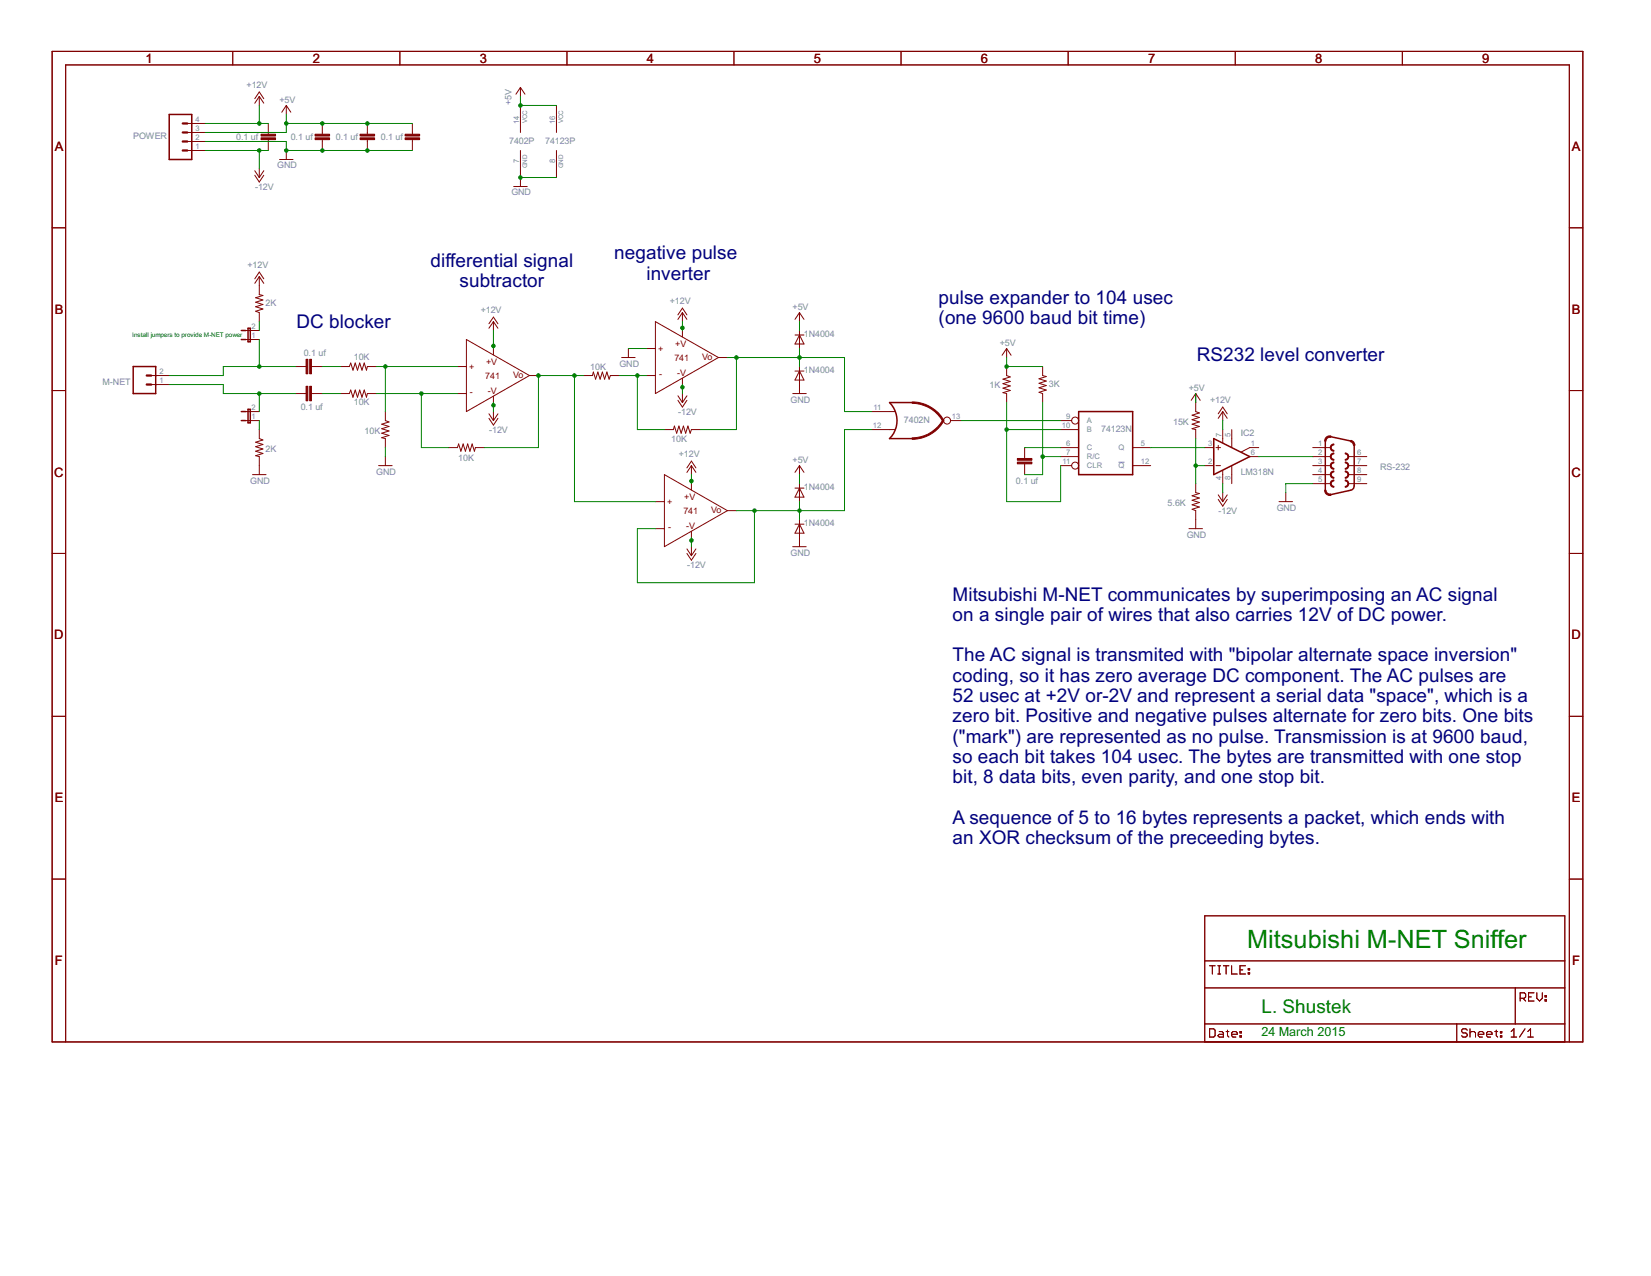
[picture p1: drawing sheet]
<svg xmlns="http://www.w3.org/2000/svg" width="279mm" height="216mm" viewBox="0 0 279 216" stroke-linecap="round" stroke-linejoin="round" font-family="sans-serif">
<path d="M189.3 78.2h1" fill="none" stroke="#808080" stroke-width=".17"/>
<path d="M8.8 8.7h259.1v167.6h-259.1z" fill="none" stroke="#800000" stroke-width=".19"/>
<g fill="none" stroke="#800000" stroke-width=".17">
<path d="M39.4 8.7v2.3M43.1 16.7l.8-1.1 .7 1.1M43.9 16.3v1.5M43.9 16.3l.7 1.2M43.9 16.3l-.8 1.2M48.5 17.8v1.6M48.5 17.8l.7 1.2M48.5 17.8l-.8 1.2M67.7 8.7v2.3M88.1 14.8v1.5M88.1 17.8v4.6M88.1 14.8l.7 1.1"/>
<path d="M88.1 14.8l-.8 1.1M94.2 17.8v4.6M95.9 8.7v2.3M124.2 8.7v2.3M152.5 8.7v2.3M180.8 8.7v2.3M209 8.7v2.3M237.3 8.7v2.3M8.8 38.5h2.3M31.7 25.5h3M31.7 23.9h3M31.7 22.4h3"/>
<path d="M31.7 20.9h3M43.1 28.9l.8 1.1M43.1 29.7l.8 1.1 .7-1.1M43.9 28.5v1.5M44.6 28.9l-.7 1.1M45.4 20.9v1.8M45.4 23.6v1.9M47.3 27h2.3M48.5 25.5v1.5M54.5 20.9v1.8M54.5 23.6v1.9M62.2 20.9v1.8"/>
<path d="M62.2 23.6v1.9M69.8 20.9v1.8M69.8 23.6v1.9M86.9 31.6h2.3M88.1 25.5v6.1M94.2 25.5v4.5M265.6 38.5h2.3M41.6 57.4h2.3M41.6 55.9h2.3M43.1 47.2l.8-1.2 .7 1.2M43.9 46.8v3l.6 .2-1.2 .4 1.2 .4-1.2 .3 1.2 .4-1.2 .4 1.2 .4-1.2 .4 .6 .2v1.5M43.9 46.8l.7 1.1"/>
<path d="M43.9 46.8l-.8 1.1M78.9 57.4l10.7 6.1-10.7 6.1zM82.7 54.8l.8-1.1 .8 1.1M83.5 54.4v1.5M83.5 58.5v1.5M83.5 54.4l.8 1.1M83.5 54.4l-.8 1.1M106.3 59v1.5M109.4 59h1.5M110.9 54.4l10.7 6.1-10.7 6.1zM114.7 53.3l.8-1.2 .7 1.2M115.5 52.9v1.5"/>
<path d="M115.5 55.5v1.5M115.5 52.9l.7 1.1M115.5 52.9l-.8 1.1M134.5 56.7h1.6M135.3 56.7l.8 1.5h-1.6zM135.3 52.9v1.5M135.3 55.9v3.1M135.3 52.9l.8 1.1M135.3 52.9l-.8 1.1M170.3 59v1.5M170.3 59l.8 1.1M170.3 59l-.7 1.1"/>
<path d="M8.8 66.1h2.3M25.6 63.5h3M25.6 65.1h3M41.6 71.2h2.3M41.6 69.6h2.3M43.9 72.7v1.5l.6 .2-1.2 .4 1.2 .4-1.2 .4 1.2 .4-1.2 .3 1.2 .4-1.2 .4 .6 .2v3M50 62h1.8M50 66.6h1.8M52.7 62h1.8M52.7 66.6h1.8M57.6 62h1.5l.3-.6 .3 1.2 .4-1.2 .4 1.2 .4-1.2 .4 1.2 .3-1.2 .4 1.2 .2-.6h1.5M57.6 66.6h1.5l.3-.6 .3 1.2 .4-1.2 .4 1.2 .4-1.2 .4 1.2 .3-1.2 .4 1.2 .2-.6h1.5"/>
<path d="M64.1 78.8h2.3M65.2 69.6v1.6l.6 .2-1.2 .4 1.2 .4-1.2 .3 1.2 .4-1.2 .4 1.2 .4-1.2 .4 .6 .1v1.5M65.2 77.3v1.5M75.9 75.7h1.5l.2-.6 .4 1.2 .4-1.2 .4 1.2 .3-1.2 .4 1.2 .4-1.2 .4 1.2 .2-.6h1.5M77.4 62h1.5M77.4 66.6h1.5M82.7 70l.8 1.2M82.7 70.8l.8 1.1 .8-1.1M83.5 67.1v1.5M83.5 69.6v1.6M84.3 70l-.8 1.2M89.6 63.5h1.5"/>
<path d="M98.7 63.5h1.6l.1-.6 .4 1.3 .4-1.3 .4 1.3 .3-1.3 .4 1.3 .4-1.3 .4 1.3 .2-.7h1.5M105.2 60.5h2.3M109.4 63.5h1.5M112.4 72.7h1.6l.1-.6 .4 1.2 .4-1.2 .4 1.2 .4-1.2 .3 1.2 .4-1.2 .4 1.2 .2-.6h1.5M114.7 67l.8 1.1M114.7 67.7l.8 1.2 .7-1.2M115.5 64v1.5M115.5 66.6v1.5M116.2 67l-.7 1.1M116.2 79.2l.8-1.2 .8 1.2M117 78.8v1.5M117 78.8l.8 1.1"/>
<path d="M117 78.8l-.8 1.1M121.6 60.5h1.5M134.2 66.6h2.2M134.5 62.8h1.6M135.3 62v4.6M135.3 78.8v1.5M135.3 62.8l.8 1.5h-1.6zM135.3 78.8l.8 1.1M135.3 78.8l-.8 1.1M147.5 72.7h3.9M147.5 69.6h3.9M160.9 71.2h1.8"/>
<path d="M170.3 62v1.5l.7 .3-1.3 .4 1.3 .3-1.3 .4 1.3 .4-1.3 .4 1.3 .4-1.3 .3 .6 .2v1.5M173.4 75.7v1.9M173.4 78.5v1.8M176.4 62v1.5l.7 .2-1.3 .4 1.3 .4-1.3 .4 1.3 .3-1.3 .4 1.3 .4-1.3 .4 .6 .2v1.5M179.5 75.7h3M179.5 78.8h1.9M179.5 77.3h3M179.5 72.7h3M179.5 71.2h1.9M191.7 75.7h3M191.7 78.8h3M202.4 66.6v3l.6 .3-1.3 .4 1.3 .3-1.3 .4 1.3 .4-1.3 .4 1.3 .4-1.3 .3 .7 .2v1.5"/>
<path d="M202.4 66.6l.7 1.1M202.4 66.6l-.8 1.1M203.9 75.7h1.5M203.9 78.8h1.5M205.8 75.7h.7M205.8 78.8h.7M206.2 75.4v.7M206.2 70l.7-1.1 .8 1.1M206.9 69.6v1.6M206.9 72.7v2.2M206.9 79.6v2.2M206.9 69.6l.8 1.2"/>
<path d="M206.9 69.6l-.7 1.2M208.4 72.7v3M208.4 78.8v3M211.5 77.3h1.5M213 75.7h-1.5l-1.4 .8M222.2 75.7h3M222.2 78.8h3M222.2 77.3h3M228.3 78.8h3M228.3 77.3h3M265.6 66.1h2.3M8.8 93.6h2.3"/>
<path d="M42.7 80.3h2.3M110.9 84.9h1.5M110.9 89.5h1.5M112.4 80.3l10.7 6.1-10.7 6.1zM116.2 92.9l.8 1.1M116.2 93.6l.8 1.2 .8-1.2M117 81.4v1.5M117 89.9v1.5M117 92.5v1.5M117.8 92.9l-.8 1.1M123.1 86.4h1.5M134.2 92.5h2.2"/>
<path d="M134.5 82.6h1.6M134.5 88.7h1.6M135.3 81.8v3.1M135.3 87.9v4.6M135.3 82.6l.8 1.5h-1.6zM135.3 88.7l.8 1.5h-1.6zM201.2 89.5h2.3M202.4 81.8v1.6l.6 .1-1.3 .4 1.3 .4-1.3 .3 1.3 .4-1.3 .4 1.3 .4-1.3 .4 .7 .2v3.1M206.2 83.7l.7 1.2M206.2 84.5l.7 1.1 .8-1.1M206.9 83.4v1.5M207.7 83.7l-.8 1.2"/>
<path d="M216.5 84.9h2.2M217.6 83.4v1.5M222.2 80.3h3M222.2 81.8h3M228.3 80.3h3M228.3 81.8h3M265.6 93.6h2.3M8.8 121.2h2.3M265.6 121.2h2.3M8.8 148.7h2.3M203.9 155h60.9v21.3h-60.9zM265.6 148.7h2.3"/>
<path d="M11.1 176.3v-165.3h254.5v165.3M203.9 167.2h60.9M203.9 173.2h60.9M203.9 162.6h60.9M204.7 174.1h.7l.2 .2v.9l-.2 .3h-.7zM204.7 163.4h.9M205.2 163.4v1.4M206.1 163.4h.5M206.1 164.8h.5M206.3 174.5h.5l.2 .3v.7h-.7l-.2-.3 .2-.2h.7M206.3 163.4v1.4M207 163.4h1"/>
<path d="M207.5 174.5h.5M207.5 163.4v1.4M207.7 174.3v.9l.3 .3M208.4 175h1v-.2l-.3-.3h-.4l-.3 .3v.4l.3 .3h.4M208.4 163.4v1.4h1M209.8 175.2h.3v.3h-.3zM209.8 174.5h.3v.3h-.3zM209.8 164.1h.5M210.8 163.4h-1v1.4h1M211.2 164.6h.3v.2h-.3zM211.2 163.9h.3v.2h-.3zM246.5 173.2v3.1"/>
<path d="M248.3 174.3l-.2-.2h-.5l-.2 .2v.2l.2 .3h.5l.2 .2v.2l-.2 .3h-.5l-.2-.3M248.8 174.8l.2-.3h.5l.2 .3v.7M248.8 174.1v1.4M250.2 175h.9v-.2l-.2-.3h-.5l-.2 .3v.4l.2 .3h.5M251.6 175h.9v-.2l-.2-.3h-.5l-.2 .3v.4l.2 .3h.5M253 174.5h.4M253.2 174.3v.9l.2 .3M253.9 175.2h.2v.3h-.2zM253.9 174.5h.2v.3h-.2zM255.7 175.5h1M255.7 174.5l.5-.4v1.4M256.4 167.2v6"/>
<path d="M257.3 168.9h.7l.2-.2v-.5l-.2-.2h-.7v1.4M257.7 168.9l.5 .5M258.1 174.1l-.9 1.4M258.6 175.5h.9M258.6 174.5l.4-.4v1.4M258.7 168.7h.4M259.6 168h-.9v1.4h.9M260.1 168v.9l.4 .5 .5-.5v-.9M261.5 169.1h.2v.3h-.2zM261.5 168.4h.2v.3h-.2z"/>
<circle cx="160.3" cy="71.2" r=".59"/>
<circle cx="181.9" cy="78.8" r=".59"/>
<circle cx="181.9" cy="71.2" r=".59"/>
</g>
<g fill="none" stroke="#800000" stroke-width=".25">
<path d="M28.6 19.4h3.8v7.6h-3.8zM40.8 57.4h.8M40.8 55.9h.8M42 55.5h.4v2.3h-.4zM22.5 62h3.9v4.6h-3.9zM40.8 69.6h.8M40.8 71.2h.8M42 69.3h.4v2.2h-.4zM154.3 68.1h-3.8a4.3 4.3 0 0 1 0 6.1h3.8M182.5 69.6h9.2v10.7h-9.2zM205.4 74.2l6.1 3.1-6.1 3zM224.3 74.6v8.4"/>
<path d="M225.2 73.9l3.4 .7M229.2 75.4v6.8l-.1 .4-.5 .4-3.4 .7"/>
</g>
<g fill="#800000" stroke="#800000" stroke-width=".17">
<path d="M51.8 60.8h.3v2.4h-.3z"/>
<path d="M52.4 60.8h.3v2.4h-.3z"/>
<path d="M51.8 65.4h.3v2.4h-.3z"/>
<path d="M52.4 65.4h.3v2.4h-.3z"/>
<path d="M172.2 78.2h2.4v.3h-2.4z"/>
<path d="M172.2 77.6h2.4v.3h-2.4z"/>
<path d="M53.3 22.7h2.5v.3h-2.5z"/>
<path d="M53.3 23.3h2.5v.3h-2.5z"/>
<path d="M44.2 23.3h2.4v.3h-2.4z"/>
<path d="M44.2 22.7h2.4v.3h-2.4z"/>
<path d="M60.9 22.7h2.5v.3h-2.5z"/>
<path d="M60.9 23.3h2.5v.3h-2.5z"/>
<path d="M68.6 22.7h2.4v.3h-2.4z"/>
<path d="M68.6 23.3h2.4v.3h-2.4z"/>
</g>
<g fill="#800000" stroke="#800000" stroke-width=".17">
<path d="M154.4 74.1a5.9 5.9 0 0 0 5.1-3l.2 .1a6.2 6.2 0 0 1-5.3 3.1z" fill-rule="evenodd"/>
<path d="M154.4 68a6.2 6.2 0 0 1 5.3 3.1l-.2 .2a5.9 5.9 0 0 0-5.1-3.1z" fill-rule="evenodd"/>
<path d="M225.3 76.9l.3-.3h.1v.2a.46 .46 0 0 0-.4 .5 .46 .46 0 0 0 .4 .4v.2a.61 .61 0 0 1-.5-.4 .61 .61 0 0 1 .1-.6z" fill-rule="evenodd"/>
<path d="M227.6 76.6a.61 .61 0 0 1 .7 .7 .61 .61 0 0 1-.7 .6v-.2a.46 .46 0 0 0 .5-.4 .46 .46 0 0 0-.5-.5z" fill-rule="evenodd"/>
<path d="M225.3 75.3l.3-.2h.1v.2a.46 .46 0 0 0-.4 .4 .46 .46 0 0 0 .4 .5v.1a.61 .61 0 0 1-.5-.3 .61 .61 0 0 1 .1-.7z" fill-rule="evenodd"/>
<path d="M227.6 79.7a.61 .61 0 0 1 .7 .6 .61 .61 0 0 1-.7 .6v-.1a.46 .46 0 0 0 .5-.5 .46 .46 0 0 0-.5-.4z" fill-rule="evenodd"/>
<path d="M225.3 78.4l.3-.2h.1v.1a.46 .46 0 0 0-.4 .5 .46 .46 0 0 0 .4 .4v.2a.61 .61 0 0 1-.5-.4 .61 .61 0 0 1 .1-.6z" fill-rule="evenodd"/>
<path d="M227.6 78.2a.61 .61 0 0 1 .7 .6 .61 .61 0 0 1-.7 .6v-.2a.46 .46 0 0 0 .5-.4 .46 .46 0 0 0-.5-.5z" fill-rule="evenodd"/>
<path d="M225.3 79.9l.3-.2h.1v.2a.46 .46 0 0 0-.4 .4 .46 .46 0 0 0 .4 .5v.1a.61 .61 0 0 1-.5-.3 .61 .61 0 0 1 .1-.7z" fill-rule="evenodd"/>
<path d="M227.6 81.2a.61 .61 0 0 1 .7 .6 .61 .61 0 0 1-.7 .6v-.1a.46 .46 0 0 0 .5-.5 .46 .46 0 0 0-.5-.4z" fill-rule="evenodd"/>
<path d="M225.3 81.4l.3-.2h.1v.2a.46 .46 0 0 0-.4 .4 .46 .46 0 0 0 .4 .5v.1a.61 .61 0 0 1-.5-.3 .61 .61 0 0 1 .1-.7z" fill-rule="evenodd"/>
<path d="M224.4 74l.5-.2h.3v.2l-.6 .1-.2 .5h-.2z" fill-rule="evenodd"/>
<path d="M228.6 74.5h.1a.85 .85 0 0 1 .6 .9h-.3a.63 .63 0 0 0-.5-.7z" fill-rule="evenodd"/>
<path d="M224.2 83h.2l.1 .3 .3 .2 .4 .1v.2a.84 .84 0 0 1-1-.8z" fill-rule="evenodd"/>
</g>
<path d="M30.9 22.4h.8M30.9 23.9h.8M30.9 25.5h.8M30.9 20.9h.8M24.8 63.5h.8M24.8 65.1h.8" fill="none" stroke="#800000" stroke-width=".38"/>
<g fill="none" stroke="#008000" stroke-width=".17">
<path d="M43.9 17.8v3.1M48.5 19.4v3h-13.8M88.1 16.3v1.5h6.1M34.7 23.9h13.8v1.6h21.3M34.7 25.5h10.7M34.7 20.9h10.7M43.9 25.5v3M48.5 20.9h21.3M88.1 30h6.1M43.9 54.4v1.5M43.9 57.4v4.6M83.5 55.9v3.1"/>
<path d="M106.3 59h3.1M115.5 54.4v1.5M135.3 54.4v1.5M135.3 59v3M28.6 65.1h9.2v1.5h12.2M43.9 66.6v3M43.9 71.2v1.5M50 62h-12.2v1.5h-9.2M54.5 62h3.1M54.5 66.6h3.1M63.7 62h13.7M63.7 66.6h13.7"/>
<path d="M65.2 62v7.6M65.2 75.7v1.6M71.3 66.6v9.1h4.6M83.5 68.1v1.5M97.2 63.5v21.4h13.7M98.7 63.5h-7.6v12.2h-9.1M104.8 63.5h4.6M107.9 63.5v9.2h4.5M115.5 65.1v1.5M123.1 60.5h19.8v9.1h4.6M124.6 60.5v12.2h-6.1M147.5 72.7h-4.6v13.7h-18.3"/>
<path d="M162.7 71.2h16.8M170.3 60.5v1.5h6.1M170.3 72.7h9.2M170.3 68.1v16.8h9.2v-6.1M173.4 75.7h6.1M176.4 68.1v12.2h-3M176.4 77.3h3.1M194.7 75.7h9.2M202.4 66.6v1.5M202.4 74.2v7.6M202.4 78.8h1.5M206.9 71.2v1.5"/>
<path d="M213 77.3h9.2M117 80.3v1.5M117 91v1.5M127.7 86.4v12.2h-19.8v-9.1h3M135.3 80.3v1.5M135.3 84.9v3M206.9 81.8v1.6M222.2 81.8h-4.6v1.6"/>
</g>
<g fill="#008000" stroke="#008000" stroke-width=".17">
<circle cx="43.9" cy="62" r=".3"/>
<circle cx="43.9" cy="66.6" r=".3"/>
<circle cx="65.2" cy="62" r=".3"/>
<circle cx="71.3" cy="66.6" r=".3"/>
<circle cx="127.7" cy="86.4" r=".3"/>
<circle cx="135.3" cy="86.4" r=".3"/>
<circle cx="170.3" cy="72.7" r=".3"/>
<circle cx="176.4" cy="77.3" r=".3"/>
<circle cx="202.4" cy="78.8" r=".3"/>
<circle cx="91.1" cy="63.5" r=".3"/>
<circle cx="97.2" cy="63.5" r=".3"/>
<circle cx="88.1" cy="30" r=".3"/>
<circle cx="54.5" cy="25.5" r=".3"/>
<circle cx="48.5" cy="25.5" r=".3"/>
<circle cx="62.2" cy="25.5" r=".3"/>
<circle cx="88.1" cy="17.8" r=".3"/>
<circle cx="170.3" cy="62" r=".3"/>
<circle cx="48.5" cy="20.9" r=".3"/>
<circle cx="54.5" cy="20.9" r=".3"/>
<circle cx="62.2" cy="20.9" r=".3"/>
<circle cx="83.5" cy="58.5" r=".3"/>
<circle cx="115.5" cy="55.5" r=".3"/>
<circle cx="43.9" cy="20.9" r=".3"/>
<circle cx="117" cy="81.4" r=".3"/>
<circle cx="83.5" cy="68.6" r=".3"/>
<circle cx="115.5" cy="65.5" r=".3"/>
<circle cx="43.9" cy="25.5" r=".3"/>
<circle cx="117" cy="91.4" r=".3"/>
<circle cx="107.9" cy="63.5" r=".3"/>
<circle cx="135.3" cy="60.5" r=".3"/>
<circle cx="124.6" cy="60.5" r=".3"/>
</g>
<text font-size="4.8" fill="#008000" x="211" y="160.5">Mitsubishi M-NET Sniffer</text>
<g font-size="3.6" fill="#000080">
<text x="72.9" y="45.2">differential signal</text>
<text x="103.9" y="43.9">negative pulse</text>
<text x="109.4" y="47.3">inverter</text>
<text x="77.8" y="48.6">subtractor</text>
<text x="158.8" y="51.4">pulse expander to 104 usec</text>
<text x="50.2" y="55.5">DC blocker</text>
<text x="158.8" y="54.9">(one 9600 baud bit time)</text>
<text x="202.5" y="61.1">RS232 level converter</text>
<text x="161.2" y="101.6">Mitsubishi M-NET communicates by superimposing an AC signal</text>
<text x="161.2" y="105.1">on a single pair of wires that also carries 12V of DC power.</text>
<text x="161.2" y="111.9">The AC signal is transmited with &quot;bipolar alternate space inversion&quot;</text>
<text x="161.2" y="115.3">coding, so it has zero average DC component. The AC pulses are</text>
<text x="161.2" y="118.8">52 usec at +2V or-2V and represent a serial data &quot;space&quot;, which is a</text>
<text x="161.2" y="122.2">zero bit. Positive and negative pulses alternate for zero bits. One bits</text>
<text x="161.2" y="125.6">(&quot;mark&quot;) are represented as no pulse. Transmission is at 9600 baud,</text>
<text x="161.2" y="129.1">so each bit takes 104 usec. The bytes are transmitted with one stop</text>
<text x="161.2" y="132.5">bit, 8 data bits, even parity, and one stop bit.</text>
<text x="161.2" y="139.4">A sequence of 5 to 16 bytes represents a packet, which ends with</text>
<text x="161.2" y="142.8">an XOR checksum of the preceeding bytes.</text>
</g>
<text font-size="3.6" fill="#008000" x="213.5" y="171.4">L. Shustek</text>
<g font-size="2.5" fill="#800000">
<text x="24.6" y="10.6">1</text>
<text x="52.9" y="10.6">2</text>
<text x="81.2" y="10.6">3</text>
<text x="109.5" y="10.6">4</text>
<text x="137.7" y="10.6">5</text>
<text x="166" y="10.6">6</text>
<text x="194.3" y="10.6">7</text>
<text x="222.6" y="10.6">8</text>
<text x="250.8" y="10.6">9</text>
<text x="9.3" y="25.5">A</text>
<text x="266" y="25.5">A</text>
<text x="9.3" y="53.1">B</text>
<text x="266" y="53.1">B</text>
<text x="9.2" y="80.6">C</text>
<text x="265.9" y="80.6">C</text>
<text x="9.2" y="108.2">D</text>
<text x="265.9" y="108.2">D</text>
<text x="9.3" y="135.8">E</text>
<text x="266" y="135.8">E</text>
<text x="9.3" y="163.3">F</text>
<text x="266.1" y="163.3">F</text>
</g>
<text font-size="2.4" fill="#008000" x="213.5" y="175.2">24 March 2015</text>
<g font-size="1.7" fill="#808080">
<text x="41.7" y="14.9">+12V</text>
<text x="47.3" y="17.4">+5V</text>
<text x="86.5" y="17.8" transform="rotate(-90 86.5 17.8)">+5V</text>
<text x="22.5" y="23.5">POWER</text>
<text x="40" y="23.7">0.1 uf</text>
<text x="49.2" y="23.7">0.1 uf</text>
<text x="56.8" y="23.7">0.1 uf</text>
<text x="64.4" y="23.7">0.1 uf</text>
<text x="46.9" y="28.5">GND</text>
<text x="86.2" y="24.3">7402P</text>
<text x="92.3" y="24.3">74123P</text>
<text x="43.2" y="32.2">-12V</text>
<text x="86.5" y="33.1">GND</text>
<text x="41.9" y="45.4">+12V</text>
<text x="45" y="51.8">2K</text>
<text x="81.4" y="53">+12V</text>
<text x="113.4" y="51.5">+12V</text>
<text x="134.1" y="52.4">+5V</text>
<text x="136.1" y="57">1N4004</text>
<text x="169.2" y="58.5">+5V</text>
<text x="17.4" y="65.1">M-NET</text>
<text x="51.4" y="60.3">0.1 uf</text>
<text x="59.9" y="61">10K</text>
<text x="99.9" y="62.6">10K</text>
<text x="104.8" y="62">GND</text>
<text x="136.1" y="63.1">1N4004</text>
<text x="167.5" y="65.7">1K</text>
<text x="177.5" y="65.5">3K</text>
<text x="50.9" y="69.4">0.1 uf</text>
<text x="59.9" y="68.6">10K</text>
<text x="114.8" y="70.2">-12V</text>
<text x="133.8" y="68.1">GND</text>
<text x="153" y="71.6">7402N</text>
<text x="198.5" y="71.9">15K</text>
<text x="201.2" y="66.1">+5V</text>
<text x="204.8" y="68.3">+12V</text>
<text x="44.9" y="76.5">2K</text>
<text x="61.7" y="73.5">10K</text>
<text x="82.8" y="73.3">-12V</text>
<text x="113.6" y="74.8">10K</text>
<text x="114.9" y="77.4">+12V</text>
<text x="186.3" y="73.1">74123N</text>
<text x="210" y="73.8">IC2</text>
<text x="42.4" y="81.8">GND</text>
<text x="63.7" y="80.3">GND</text>
<text x="77.6" y="78">10K</text>
<text x="134.1" y="78.3">+5V</text>
<text x="136.1" y="82.9">1N4004</text>
<text x="171.9" y="81.9">0.1 uf</text>
<text x="210" y="80.3">LM318N</text>
<text x="233.6" y="79.5">RS-232</text>
<text x="136.1" y="89">1N4004</text>
<text x="197.6" y="85.6">5.6K</text>
<text x="206.2" y="87">-12V</text>
<text x="216.1" y="86.4">GND</text>
<text x="133.8" y="94">GND</text>
<text x="200.8" y="91">GND</text>
<text x="116.3" y="96.1">-12V</text>
</g>
<g font-size="1.7" fill="#800000">
<text x="111.4" y="59.6">+</text>
<text x="114.3" y="58.7">+V</text>
<text x="79.4" y="62.6">+</text>
<text x="82.1" y="64.2">741</text>
<text x="82.3" y="61.7">+V</text>
<text x="86.8" y="64">Vo</text>
<text x="111.5" y="63.9">-</text>
<text x="114.1" y="61.1">741</text>
<text x="114.6" y="63.6">-V</text>
<text x="118.8" y="61">Vo</text>
<text x="79.5" y="66.9">-</text>
<text x="82.6" y="66.6">-V</text>
<text x="112.9" y="85.5">+</text>
<text x="113.1" y="89.8">-</text>
<text x="115.6" y="87">741</text>
<text x="115.8" y="84.6">+V</text>
<text x="116.1" y="89.5">-V</text>
<text x="120.4" y="86.9">Vo</text>
</g>
<g font-size="1.4" fill="#808080">
<text x="33.1" y="23.7">2</text>
<text x="33.1" y="22.2">3</text>
<text x="33.1" y="20.7">4</text>
<text x="87.9" y="21" transform="rotate(-90 87.9 21)">14</text>
<text x="93.9" y="21" transform="rotate(-90 93.9 21)">16</text>
<text x="33.1" y="25.2">1</text>
<text x="87.9" y="27.6" transform="rotate(-90 87.9 27.6)">7</text>
<text x="93.9" y="27.6" transform="rotate(-90 93.9 27.6)">8</text>
<text x="42.6" y="57.2">1</text>
<text x="42.6" y="55.7">2</text>
<text x="27" y="64.9">1</text>
<text x="27" y="63.3">2</text>
<text x="42.6" y="71">1</text>
<text x="42.6" y="69.4">2</text>
<text x="147.8" y="69.4">11</text>
<text x="161.1" y="71">13</text>
<text x="180.4" y="71">9</text>
<text x="183.9" y="71.6">A</text>
<text x="147.7" y="72.5">12</text>
<text x="179.7" y="72.5">10</text>
<text x="180.4" y="75.5">6</text>
<text x="180.4" y="77.1">7</text>
<text x="183.9" y="73.1">B</text>
<text x="183.9" y="76.2">C</text>
<text x="183.9" y="77.7">R/C</text>
<text x="189.3" y="76.2">Q</text>
<text x="193.1" y="75.5">5</text>
<text x="204.5" y="75.5">3</text>
<text x="206.7" y="74" transform="rotate(-90 206.7 74)">7</text>
<text x="208.2" y="74" transform="rotate(-90 208.2 74)">5</text>
<text x="211.7" y="75.5">1</text>
<text x="211.7" y="77.1">6</text>
<text x="223.1" y="75.5">1</text>
<text x="223.1" y="77.1">2</text>
<text x="229.7" y="77.1">6</text>
<text x="179.8" y="78.6">11</text>
<text x="183.9" y="79.2">CLR</text>
<text x="189.3" y="79.2">Q</text>
<text x="193.1" y="78.6">12</text>
<text x="204.5" y="78.6">2</text>
<text x="206.7" y="81.2" transform="rotate(-90 206.7 81.2)">4</text>
<text x="208.2" y="81.2" transform="rotate(-90 208.2 81.2)">8</text>
<text x="223.1" y="78.6">3</text>
<text x="223.1" y="80.1">4</text>
<text x="223.1" y="81.6">5</text>
<text x="229.7" y="78.6">7</text>
<text x="229.7" y="80.1">8</text>
<text x="229.7" y="81.6">9</text>
</g>
<g font-size="1.2" fill="#808080">
<text x="89.2" y="20.9" transform="rotate(-90 89.2 20.9)">VCC</text>
<text x="95.3" y="20.9" transform="rotate(-90 95.3 20.9)">VCC</text>
<text x="89.2" y="28.5" transform="rotate(-90 89.2 28.5)">GND</text>
<text x="95.3" y="28.5" transform="rotate(-90 95.3 28.5)">GND</text>
</g>
<text font-size="1.2" fill="#008000" x="22.4" y="57">Install jumpers to provide M-NET power</text>
</svg>
